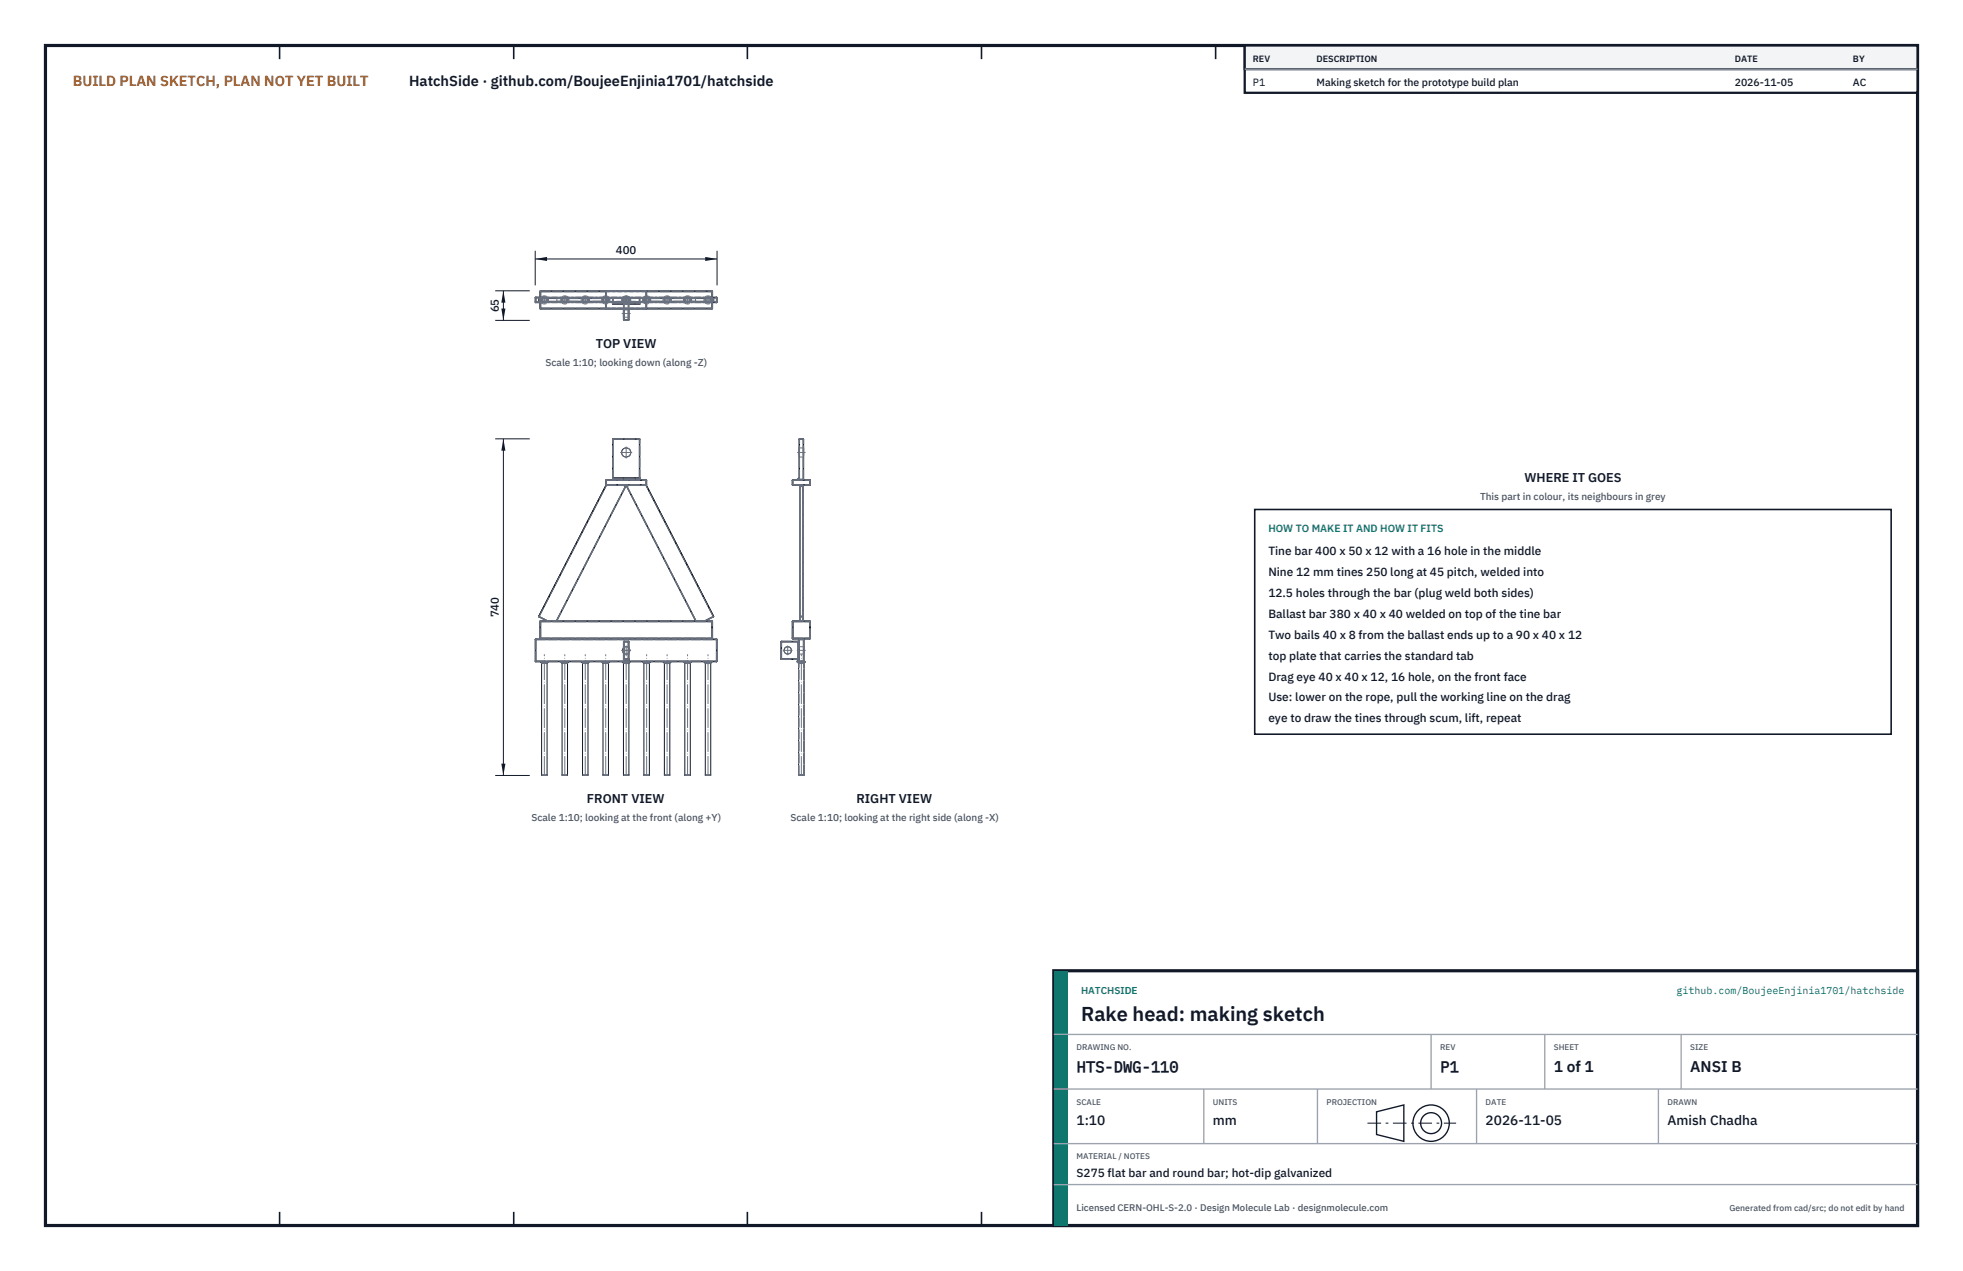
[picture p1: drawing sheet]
<svg xmlns="http://www.w3.org/2000/svg" width="432mm" height="279mm" viewBox="0 0 432 279" stroke-linecap="round" stroke-linejoin="round" font-family="sans-serif">
<path d="M10 10h411.8v259.4h-411.8z" fill="none" stroke="#111827" stroke-width=".7" stroke-linecap="butt"/>
<g fill="none" stroke="#111827" stroke-width=".35">
<path d="M61.5 10v3M113 10v3M164.4 10v3M215.9 10v3M267.4 10v3M318.9 10v3M370.3 10v3M61.5 266.4v3M113 266.4v3M164.4 266.4v3M215.9 266.4v3M267.4 266.4v3"/>
<path d="M318.9 266.4v3M370.3 266.4v3"/>
</g>
<g fill="none" stroke="#111727" stroke-width=".22">
<path d="M117.7 66.4l.2 .1M117.7 66.4h.2M117.7 65.5h.2M117.7 65.5v.9M117.9 65.3l-.2 .2M117.9 66.4v.1M117.9 65.3v.2M117.9 65.5v.9M117.9 66.5h.8M117.9 65.3h.8M117.9 66.4h.8M117.9 65.5h.8"/>
<path d="M118.5 66.2h.1M118.5 65.6h.1M118.5 66.2l.1 .1M118.5 65.6v.6M118.5 66.2h14.7M118.5 65.6h14.7M118.6 65.5l-.1 .1M118.6 66.3h14.6M118.6 65.5h14.6M118.7 67.7l.2 .2M118.7 67.7h.2M118.7 64.1h.2"/>
<path d="M118.7 64.1v1.4M118.7 66.3v1.4M118.9 63.9l-.2 .2M118.9 67.7v.2M118.9 63.9v.2M118.9 64.1v1.4M118.9 66.3v1.4M118.9 67.9h37.6M118.9 63.9h37.6M118.9 67.7h14.3M118.9 64.1h14.3M133.2 67.8l.2 .1v-.1"/>
<path d="M133.2 64.1l.2-.2v.2M133.2 67.8h.2M133.2 64.1h.2M133.2 64.1v3.7M133.4 64.1v3.7M133.4 67.8h8.7M133.4 64.1h8.7M134.7 66.3h.1M134.7 66.8h6M134.7 66.5h6M134.7 65.5h.1M134.7 65.5v.8"/>
<path d="M134.7 66.5v.3M134.8 65.4l-.1 .1M134.8 65.4v.1M134.8 65.5v.8M134.8 65.4h5.8M134.8 66.3h5.8M134.8 65.5h5.8M137.1 70.3l.2 .1M137.1 70.3h.2M137.1 67.9v2.4M137.3 70.3v.1M137.3 67.9v2.4"/>
<path d="M137.3 70.4h.9M137.3 70.3h.9M138.2 70.3v.1M138.2 70.3h.1M138.2 67.9v2.4M138.3 70.3l-.1 .1M138.3 67.9v2.4M140.6 66.3h.1M140.6 65.4l.1 .1M140.6 65.4v.1M140.6 65.5h.1M140.6 65.5v.8"/>
<path d="M140.7 65.5v.8M140.7 66.5v.3M142.1 67.8v.1l.1-.1M142.1 64.1v-.2l.1 .2M142.1 67.8h.1M142.1 64.1h.1M142.1 64.1v3.7M142.2 64.1v3.7M142.2 66.3h14.7M142.2 65.5h14.7M142.2 67.7h14.3M142.2 64.1h14.3"/>
<path d="M142.2 66.2h14.8M142.2 65.6h14.8M156.5 63.9l.2 .2M156.5 67.7v.2M156.5 63.9v.2M156.5 67.7h.2M156.5 64.1h.2M156.5 64.1v1.4M156.5 66.3v1.4M156.7 67.7l-.2 .2M156.7 64.1v1.4M156.7 66.3v1.4"/>
<path d="M156.7 66.5h.9M156.7 65.3h.9M156.7 66.4h.9M156.7 65.5h.9M156.9 65.5l.1 .1M157 66.2l-.1 .1M157 65.6h.1M157 66.2h.1M157 65.6v.6M157.6 65.3l.1 .2M157.6 66.4v.1M157.6 65.3v.2"/>
<path d="M157.6 66.4h.1M157.6 65.5h.1M157.6 65.5v.9M157.7 66.4l-.1 .1M157.7 65.5v.9M134.7 96.6h.1M134.7 96.6v8.8M134.8 96.5l-.1 .1M134.8 96.5v.1M134.8 96.5h5.8M134.8 96.6v8.5M134.8 96.6h5.8"/>
<path d="M140.6 96.5l.1 .1M140.6 96.5v.1M140.6 96.6h.1M140.6 96.6v8.5M140.7 96.6v8.8M175.8 96.6l-.1 8.9M175.8 96.6h.1M175.9 96.5l-.1 .1M175.9 96.5v.1M175.9 96.5h.8M175.9 96.6h.8M175.9 96.6v8.8"/>
<path d="M176.7 96.5l.1 .1M176.7 96.5v.1M176.7 96.6h.1M176.7 96.6v8.8M176.8 96.6v8.8M133.2 106.5l.2 .2M133.2 106.5h.2M133.2 105.6h.2M133.2 105.6v.9M133.4 105.5l-.2 .1M133.4 106.7l-14.9 28.8M133.4 106.5v.2"/>
<path d="M133.4 105.5v.1M133.4 106.7h8.7M133.4 105.5h8.7M133.4 105.6v.9M133.4 106.5h8.7M133.4 105.6h8.7M133.4 106.7l-14.8 28.8M134.7 105.4v.1M134.7 105.1h6zM134.7 105.4h6M137.1 106.7l.5 .2M137.3 106.7l.3 .1"/>
<path d="M137.6 106.9v.1M137.6 106.9l-15.2 29.6M137.6 106.8v.2M137.6 106.8v.1M137.6 107l-15.1 29.5M137.8 107l15.2 29.5M137.9 106.8l-.1 .2M137.9 106.8v.1M137.9 106.9l-.1 .1M137.9 106.9l15.2 29.6M138.2 106.7l-.3 .1M138.4 106.7l-.5 .2"/>
<path d="M140.7 105.4v.1M142.1 106.7l14.8 28.8M142.1 105.5l.1 .1M142.1 106.7l14.9 28.8M142.1 106.5v.2M142.1 105.5v.1M142.1 106.5h.1M142.1 105.6h.1M142.1 105.6v.9M142.2 106.5l-.1 .2M142.2 105.6v.9M174.3 106.5l.1 .2"/>
<path d="M174.3 106.5h.1M174.3 105.6h.1M174.3 105.6v.9M174.4 105.5l-.1 .1M174.4 106.5v.2M174.4 105.5v.1M174.4 106.7h3.7M174.4 105.5h3.7M174.4 106.5h3.7M174.4 105.6h3.7M174.4 105.6v.9M175.8 105.1l-.4 .4"/>
<path d="M175.9 105.4h.8M176.7 105.4h.1M178.1 105.5l.2 .1M178.1 106.5v.2M178.1 105.5v.1M178.1 106.5h.2M178.1 105.6h.2M178.1 105.6v.9M178.3 106.5l-.2 .2M178.3 105.6v.9M118.5 135.5v.1M118.5 135.5h.1"/>
<path d="M118.5 135.6l1.7 .9M118.6 135.5l-.1 .1M118.6 135.5l1.9 1M118.7 136.7h.2M118.7 136.7v3.6M118.9 136.5l-.2 .2M118.9 136.5v.2M118.9 136.5h37.6M118.9 136.7v3.6M118.9 136.7h37.6M156.5 136.5l.2 .2M156.5 136.5v.2"/>
<path d="M156.5 136.7h.2M156.5 136.7v3.6M156.7 136.7v3.6M156.9 135.5v.1M156.9 135.5l-1.9 1M156.9 135.6l-1.7 .9M157 135.5l-.1 .1M157 135.5h-.1M174.3 136.7h.2M174.3 136.7v3.6M174.5 136.5l-.2 .2M174.5 136.5v.2"/>
<path d="M174.5 136.5h3.6M174.5 136.7h3.6M174.5 136.7v3.6M176 135.5l-.1-28.8v29.8M176 135.5v.1M176 135.6h.6M176 135.6v.9M176 135.5h.6M176.6 135.5l.1-28.8v29.8M176.6 135.5v.1M176.6 135.6v.9M178.1 136.5l.2 .2"/>
<path d="M178.1 136.5v.2M178.1 136.7h.2M178.1 136.7v3.6M178.3 136.7v3.6M117.7 145.3l.2 .2M117.7 145.3h.2M117.7 140.6h.2M117.7 140.6v4.7M117.9 140.5l-.2 .1M117.9 145.3v.2M117.9 140.5v.1M117.9 145.5h39.7"/>
<path d="M117.9 140.5h39.7M117.9 140.6v4.7M117.9 145.3h39.7M117.9 140.6h39.7M118.7 140.3l.2 .2v-.2M118.7 140.3h.2M118.8 145.5l.3 .3M118.9 140.3h37.6M119.1 145.8h1.2M119.1 145.8v24.6M120.3 145.8v24.6M120.6 145.5l-.3 .3"/>
<path d="M123.3 145.5l.3 .3M123.6 145.8h1.2M123.6 145.8v24.6M124.8 145.8v24.6M125.1 145.5l-.3 .3M127.8 145.5l.3 .3M128.1 145.8h1.2M128.1 145.8v24.6M129.3 145.8v24.6M129.6 145.5l-.3 .3M132.3 145.5l.3 .3M132.6 145.8h1.2"/>
<path d="M132.6 145.8v24.6M133.8 145.8v24.6M134.1 145.5l-.3 .3M136.8 145.5l.3 .3M137.1 142.4a.8 .8 0 0 0 0 1.1M137.1 144.8l.2 .2v-.2M137.1 145.1h1.2M137.1 145.3h.1M137.1 144.8h.2M137.1 141.1h.2M137.1 145.8h1.2M137.1 141.1v3.7"/>
<path d="M137.1 145.1v.2M137.1 145.8v24.6M137.1 145.3h1.2M137.3 141l-.2 .1M137.3 141v.1M137.3 141h.9M137.3 141.1v3.7M137.3 144.8h.9M137.3 141.1h.9M138.2 144.8v.2l.1-.2M138.2 141l.1 .1M138.2 141v.1"/>
<path d="M138.2 144.8h.1M138.2 141.1h.1M138.2 141.1v3.7M138.3 142.4l.2 .6-.2 .5M138.3 145.3h.1M138.3 141.1v3.7M138.3 145.1v.2M138.3 145.8v24.6M138.6 145.5l-.3 .3M141.3 145.5l.3 .3M141.6 145.8h1.2M141.6 145.8v24.6"/>
<path d="M142.8 145.8v24.6M143.1 145.5l-.3 .3M145.8 145.5l.3 .3M146.1 145.8h1.2M146.1 145.8v24.6M147.3 145.8v24.6M147.6 145.5l-.3 .3M150.3 145.5l.3 .3M150.6 145.8h1.2M150.6 145.8v24.6M151.8 145.8v24.6M152.1 145.5l-.3 .3"/>
<path d="M154.8 145.5l.3 .3M155.1 145.8h1.2M155.1 145.8v24.6M156.3 145.8v24.6M156.5 140.3v.2l.2-.2M156.5 140.3h.2M156.6 145.5l-.3 .3M157.6 140.5l.1 .1M157.6 145.3v.2M157.6 140.5v.1M157.6 145.3h.1M157.6 140.6h.1"/>
<path d="M157.6 140.6v4.7M157.7 145.3l-.1 .2M157.7 140.6v4.7M171.8 144.8l.1 .2M171.8 144.8h.1M171.8 141.1h.1M171.8 141.1v3.7M171.9 141l-.1 .1M171.9 145h3.8M171.9 144.8v.2M171.9 141v.1M171.9 141h3.6"/>
<path d="M171.9 144.8h3.6M171.9 141.1h3.6M171.9 141.1v3.7M174.3 140.3l.2 .2M174.3 140.3h.2M174.5 140.3v.2M174.5 140.5h3.6M174.5 140.3h3.6M175.4 145.5h1.8l-.3 .3h-1.2zM175.4 145l.3 .3M175.5 144.8h.2l-.2 .2zM175.5 141l.2 .1h-.2"/>
<path d="M175.5 141v.1M175.5 141.1v3.7M175.7 140.6l.1-.1v.1M175.7 145.3l.1 .2v-.2M175.7 145.3h.1M175.7 140.6h.1M175.7 140.6v4.7M175.7 145.8v24.6M175.8 145.3h.9M175.8 140.6h.9M175.8 140.6v4.7M176.7 145.3v.2l.2-.2"/>
<path d="M176.7 140.6v-.1l.2 .1M176.7 145.3h.2M176.7 140.6h.2M176.7 140.6v4.7M176.9 140.6v4.7M176.9 145.6v24.8M178.1 140.3v.2M178.1 140.3h.2M178.3 140.3l-.2 .2M119.1 170.4h1.2M123.6 170.4h1.2M128.1 170.4h1.2"/>
<path d="M132.6 170.4h1.2M137.1 170.4h1.2M141.6 170.4h1.2M146.1 170.4h1.2M150.6 170.4h1.2M155.1 170.4h1.2M175.7 170.4h1.2"/>
<circle cx="137.7" cy="99.5" r="1.01"/>
<circle cx="175.8" cy="105.4" r=".07"/>
<circle cx="173.3" cy="143" r=".81"/>
</g>
<g fill="none" stroke="#6a7180" stroke-width=".22" stroke-dasharray="2.1 .5">
<path d="M117.7 66.4v-.9M117.7 66.4l.2 .1M117.7 65.5l.2-.2M117.9 66.5h39.7M117.9 65.3h39.7M117.9 66.4h-.2M117.9 66.4v-.9M117.9 65.5h-.2M117.9 66.4v.1M117.9 66.4h39.7M117.9 65.5h39.7M117.9 65.5v-.2"/>
<path d="M118.5 66.2h.1M118.5 66.2v-.6M118.5 65.6h.1M118.5 66.2l.1 .1M118.5 65.6l.1-.1M118.5 65.6h1.7M118.5 66.2h1.7M118.6 66.3h1.9M118.6 65.5h1.9M118.7 66.5h38M118.7 65.3h38M118.7 67.7v-3.6"/>
<path d="M118.7 66.3v-.8M118.7 67.7l.2 .2M118.7 64.1l.2-.2M118.7 66.4h38M118.7 65.5h38M118.9 67.9h37.6M118.9 63.9h37.6M118.9 67.7h-.2M118.9 67.7v-3.6M118.9 64.1h-.2M118.9 66.3v-.8M118.9 67.7v.2"/>
<path d="M118.9 67.7h37.6M118.9 64.1h37.6M118.9 64.1v-.2M120.2 65.6v.6M120.2 66.2l.3 .1M120.5 66.3h1.9M120.5 65.5h1.9M120.5 65.5l-.3 .1M122.4 66.3h15.2M122.4 65.5h15.2M122.4 66.3l.1-.1M122.5 65.6l-.1-.1"/>
<path d="M122.5 65.6v.6M122.5 66.2h15.1M122.5 65.6h15.1M133.2 67.8v-3.7M133.2 67.8l.2 .1M133.2 64.1l.2-.2M133.2 66.3h.2M133.2 65.5h.2M133.2 67.7h9M133.2 64.1h9M133.2 66.2h.1M133.2 65.6h.1"/>
<path d="M133.3 65.6v.6M133.3 66.2l.1 .1M133.4 67.9h8.7M133.4 63.9h8.7M133.4 67.8h-.2M133.4 67.8v-3.7M133.4 64.1h-.2M133.4 67.8v.1M133.4 67.8h8.7M133.4 64.1h8.7M133.4 64.1v-.2M133.4 65.5l-.1 .1"/>
<path d="M133.4 65.5h3.7M133.4 66.3h3.7M134.7 66.3v-.8M134.7 66.3l.1 .1M134.7 65.5l.1-.1M134.7 66.5v.3M134.7 66.5v-.1M134.7 66.8h.1M134.7 66.4h6M134.7 66.5h6M134.7 66.8h6M134.8 66.4h5.8"/>
<path d="M134.8 65.4h5.8M134.8 66.3h-.1M134.8 66.3v-.8M134.8 65.5h-.1M134.8 66.3v.1M134.8 66.3h5.8M134.8 65.5h5.8M134.8 65.5v-.1M136.7 66.4h2M136.7 65.4h2M136.7 66.4v-1M136.9 66.5h1.6"/>
<path d="M136.9 65.3h1.6M136.9 65.3v1.2M137.1 66.3l.2-.1M137.1 66.3h.5M137.1 65.5h.5M137.1 70.3v-3.6M137.1 67.9v-1.2M137.1 68.9v-.8M137.1 68.1v1.6M137.1 69.7v-.8M137.1 70.3l.2 .1M137.1 66.7l.2-.2"/>
<path d="M137.1 66.6v.2M137.1 66.6v-.1M137.1 66.8v.1M137.1 66.9v-.1M137.1 66.8v-.2M137.1 66.5h1.2M137.1 69.7h1.2M137.1 68.1h1.2M137.1 66.9h1.2M137.1 66.7h.2M137.1 66.6h1.2M137.1 66.8h1.2"/>
<path d="M137.3 70.4h.9M137.3 66.5l-.2 .2M137.3 66.5h.9M137.3 70.3h-.2M137.3 70.3v-3.6M137.3 66.7h-.2M137.3 67.9v-1.2M137.3 70.3v.1M137.3 70.3h.9M137.3 66.7h.9M137.3 66.7v-.2M137.3 66.5v.2"/>
<path d="M137.3 65.6l-.2-.1M137.3 65.6v.6M137.3 65.6h.3M137.3 66.2h.3M137.6 66.3l.1-.1M137.6 65.5v.1M137.6 66.2v-.6M137.6 66.2v.1M137.6 66.2h.1M137.6 65.6h.1M137.7 65.6l-.1-.1M137.7 66.2v-.6"/>
<path d="M137.7 65.6h-.1M137.7 66.2h-.1M137.8 66.2v-.6M137.8 66.2l.1 .1M137.8 66.2h.1M137.8 65.6h.1M137.9 66.2h-.1M137.9 66.2v-.6M137.9 66.2v.1M137.9 65.6h.3M137.9 66.2h.3M137.9 66.3h.5"/>
<path d="M137.9 65.5h.5M137.9 65.5l-.1 .1M137.9 65.5v.1M138.2 66.2v-.6M138.2 66.2l.2 .1M138.2 66.5l.1 .2M138.2 70.3v-3.6M138.2 67.9v-1.2M138.2 70.3v.1M138.2 66.7v-.2M138.2 70.3h.1M138.2 66.7h.1"/>
<path d="M138.2 66.5v.2M138.3 68.9v-.8M138.3 68.1v1.6M138.3 69.7v-.8M138.3 70.3v-3.6M138.3 67.9v-1.2M138.3 70.3l-.1 .1M138.3 66.7l-.1-.2M138.3 66.6v.2M138.3 66.6v-.1M138.3 66.8v.1M138.3 66.9v-.1"/>
<path d="M138.3 66.8v-.2M138.3 66.7h-.1M138.4 66.3h3.7M138.4 65.5h3.7M138.4 65.5l-.2 .1M138.5 66.5h-1.6M138.5 65.3h-1.6M138.5 65.3v1.2M138.7 66.4h-2M138.7 65.4h-2M138.7 66.4v-1M140.6 66.3v-.8"/>
<path d="M140.6 66.3v.1M140.6 65.5v-.1M140.6 66.3h.1M140.6 65.5h.1M140.7 66.3v-.8M140.7 66.3l-.1 .1M140.7 65.5l-.1-.1M140.7 66.5v.3M140.7 66.5v-.1M140.7 66.8h.1M142.1 66.3l.1-.1M142.1 67.8v-3.7"/>
<path d="M142.1 67.8v.1M142.1 64.1v-.2M142.1 67.8h.1M142.1 64.1h.1M142.2 65.6l-.1-.1M142.2 65.6v.6M142.2 67.8v-3.7M142.2 67.8l-.1 .1M142.2 64.1l-.1-.2M142.2 66.3h-.1M142.2 65.5h-.1M142.2 66.2h.1"/>
<path d="M142.2 65.6h.1M153 65.6v.6M153 66.2l.1 .1M153 66.2h-15.2M153 65.6h-15.2M153.1 66.3h-15.2M153.1 65.5h-15.2M153.1 65.5l-.1 .1M153.1 65.5h1.9M153.1 66.3h1.9M155 66.3l.2-.1M155 66.3h1.9"/>
<path d="M155 65.5h1.9M155.2 65.6l-.2-.1M155.2 66.2v-.6M155.2 65.6h1.7M155.2 66.2h1.7M156.5 67.7v-3.6M156.5 66.3v-.8M156.5 67.7v.2M156.5 64.1v-.2M156.5 67.7h.2M156.5 64.1h.2M156.7 67.7v-3.6"/>
<path d="M156.7 66.3v-.8M156.7 67.7l-.2 .2M156.7 64.1l-.2-.2M156.9 65.6v-.1M156.9 66.2v-.6M156.9 66.2v.1M156.9 65.6h.1M156.9 66.2h.1M157.6 66.4v-.9M157.6 66.4v.1M157.6 65.5v-.2M157.6 66.4h.1"/>
<path d="M157.6 65.5h.1M157.7 66.4v-.9M157.7 66.4l-.1 .1M157.7 65.5l-.1-.2M134.7 96.6l.1-.1M134.8 96.5h5.8M134.8 96.6h-.1M134.8 96.6v-.1M134.8 96.6h5.8M140.6 96.6v-.1M140.6 96.6h.1M140.7 96.6l-.1-.1"/>
<path d="M175.8 99.5v1M175.8 98.5v1M175.8 98.5h1M175.9 96.5h.8M175.9 96.5l-.1 .1M175.9 96.6h.8M175.9 96.6h-.1M175.9 96.5v.1M176.7 96.6v-.1M176.8 96.6l-.1-.1M176.8 99.5v1M176.8 98.5v1"/>
<path d="M176.8 96.6h-.1M133.2 106.5v-.9M133.2 105.6l.2-.1M133.2 106.5h.2M133.4 106.7h8.7M133.4 106.7l-.2-.2M133.4 105.5h8.7M133.4 106.7h.1M133.4 105.6h-.2M133.4 106.5v-.9M133.4 106.7v-.2M133.4 105.6v-.1"/>
<path d="M133.4 106.5h8.7M133.4 105.6h8.7M133.4 106.7h-.1M133.4 106.7h3.7M134.7 105.4v-.3M134.7 105.4v-8.8M134.7 105.5h6M134.7 105.5v-.1M134.7 105.1v.3M134.7 105.1h.1M134.7 105.4h.1M134.7 105.4h6"/>
<path d="M134.7 105.1h6M134.8 105.5l-.1-.1M134.8 105.5h5.8M134.8 105.4v-.3M134.8 105.4v-8.8M134.8 105.5v-.1M134.8 105.4h5.8M137.1 106.7h.2M137.1 106.7l.5 .2M137.3 106.7h-.2M137.6 106.9v-.1M137.6 106.9v.1"/>
<path d="M137.6 107v-.2M137.8 107l.1-.2M137.9 106.8l.3-.1M137.9 106.9l-.1 .1M137.9 106.9v-.1M137.9 106.9l.5-.2M138.2 106.7h.2M138.4 106.7h3.7M138.4 106.7h-.2M140.6 105.5l.1-.1M140.6 105.4v-.3M140.6 105.4v-8.8"/>
<path d="M140.6 105.5v-.1M140.7 105.4v-.3M140.7 105.4v-8.8M140.7 105.5v-.1M140.7 105.1v.3M140.7 105.1h.1M140.7 105.4h-.1M142.1 106.7h.1M142.1 106.7l.1-.2M142.1 106.5v-.9M142.1 106.7v-.2M142.1 105.6v-.1"/>
<path d="M142.1 105.6h.1M142.2 106.7h-.1M142.2 106.5v-.9M142.2 105.6l-.1-.1M142.2 106.5h-.1M174.3 106.5v-.9M174.4 106.7h3.7M174.4 105.5h3.7M174.4 106.7l-.1-.2M174.4 105.5l-.1 .1M174.4 106.5v-.9M174.4 106.5h3.7"/>
<path d="M174.4 105.6h3.7M174.4 106.5h-.1M174.4 105.6h-.1M174.4 106.7v-.2M174.4 105.5v.1M175.4 105.4l.3-.3M175.4 105.5v-.1M175.7 105.1h.1M175.7 105.5h-.3M175.7 105.5l.1-.1M175.8 105.4v-8.8M175.8 100.5v-2"/>
<path d="M175.8 105.1v.3M175.8 100.5h1M175.9 105.5h.8M175.9 105.5l-.1-.1M175.9 106.7h.1M175.9 106.7v.2M175.9 106.9v-.2M175.9 105.4v-8.8M175.9 105.4h.8M175.9 105.4h-.1M175.9 105.5v-.1M176 106.7h.6"/>
<path d="M176 106.7h-.1M176 106.8h.6M176 106.7v.1M176 106.8l-.1 .1M176 107l-.1-.1M176 106.8v.2M176 107h.6M176 106.8v-.1M176.6 106.7h-.6M176.6 106.7h.1M176.6 106.7v.1M176.6 107v-.2"/>
<path d="M176.6 106.8v-.1M176.7 105.5l.1-.1M176.7 106.7h-.1M176.7 106.7v.2M176.7 106.9v-.2M176.7 105.4v-8.8M176.7 105.5v-.1M176.7 105.4h.1M176.7 106.9l-.1-.1M176.7 106.9l-.1 .1M176.8 105.4v-8.8M176.8 100.5v-2"/>
<path d="M178.1 106.7l.2-.2M178.1 106.5v-.9M178.1 106.7v-.2M178.1 105.6v-.1M178.1 106.5h.2M178.3 106.5v-.9M178.3 105.6l-.2-.1M178.3 105.6h-.2M118.5 135.5h.1M118.5 135.6v-.1M118.5 135.6l1.7 .9M118.5 135.6l.1-.1"/>
<path d="M118.6 135.5l14.8-28.8M118.6 135.5l1.9 1M118.7 136.7l.2-.2M118.9 136.5h37.6M118.9 136.7h-.2M118.9 136.7v-.2M118.9 136.7h37.6M120.2 136.5h.3M120.5 136.5h1.9M120.5 136.5h-.3M122.4 136.5h.1M122.4 136.5l15.2-29.6"/>
<path d="M122.5 136.5h-.1M122.5 136.5l15.1-29.5M153 136.5l-15.2-29.5M153 136.5h.1M153.1 136.5h-.1M153.1 136.5h1.9M153.1 136.5l-15.2-29.6M155 136.5h.2M155 136.5l1.9-1M155.2 136.5h-.2M155.2 136.5l1.7-.9M156.5 136.7v-.2"/>
<path d="M156.5 136.7h.2M156.7 136.7l-.2-.2M156.9 135.5l-14.8-28.8M156.9 135.6l.1-.1M156.9 135.6v-.1M157 135.5h-.1M174.5 136.5h3.6M174.5 136.5l-.2 .2M174.5 136.7h3.6M174.5 136.7h-.2M174.5 136.5v.2M175.9 135.5v-28.8"/>
<path d="M175.9 135.5v1M175.9 136.5v-29.6M175.9 136.5h.1M176 136.5h-.1M176 136.5h.6M176 135.5v-28.8M176 135.5h.6M176 135.5h-.1M176 135.6v-.1M176 135.6h.6M176 135.6l-.1-.1M176 135.6v.9"/>
<path d="M176 136.5v-29.5M176.6 136.5h-.6M176.6 136.5h.1M176.6 135.5v-28.8M176.6 135.5h.1M176.6 135.6v-.1M176.6 135.6l.1-.1M176.6 135.6v.9M176.6 136.5v-29.5M176.7 135.5v-28.8M176.7 135.5v1M176.7 136.5v-29.6"/>
<path d="M176.7 136.5h-.1M178.1 136.7v-.2M178.3 136.7l-.2-.2M178.3 136.7h-.2M117.7 145.3v-4.7M117.7 140.6l.2-.1M117.7 145.3h.2M117.9 145.5h39.7M117.9 145.5l-.2-.2M117.9 140.5h39.7M117.9 140.6h-.2M117.9 145.3v-4.7"/>
<path d="M117.9 145.5v-.2M117.9 140.6v-.1M117.9 145.3h39.7M117.9 140.6h39.7M118.7 140.3v-3.6M118.7 140.3h.2M118.8 145.5h1.8M118.9 140.5h37.6M118.9 140.5l-.2-.2M118.9 140.3v-3.6M118.9 140.5v-.2M118.9 140.3h37.6"/>
<path d="M119.1 145.5h1.2M119.1 145.8h1.2M119.1 145.8v-.2M119.1 145.6l.1-.1M119.1 145.8v-.3M119.1 145.6h1.2M119.2 145.5h1M120.2 145.5h-1M120.3 145.8v-.2M120.3 145.6l-.1-.1M120.3 145.5h-1.2M120.3 145.8v-.3"/>
<path d="M120.3 145.6h-1.2M123.3 145.5h1.8M123.6 145.5h1.2M123.6 145.8h1.2M123.6 145.8v-.2M123.6 145.6l.1-.1M123.6 145.8v-.3M123.6 145.6h1.2M123.7 145.5h1M124.7 145.5h-1M124.8 145.8v-.2M124.8 145.6l-.1-.1"/>
<path d="M124.8 145.5h-1.2M124.8 145.8v-.3M124.8 145.6h-1.2M127.8 145.5h1.8M128.1 145.5h1.2M128.1 145.8h1.2M128.1 145.8v-.2M128.1 145.6l.1-.1M128.1 145.8v-.3M128.1 145.6h1.2M128.2 145.5h1M129.2 145.5h-1"/>
<path d="M129.3 145.8v-.2M129.3 145.6l-.1-.1M129.3 145.5h-1.2M129.3 145.8v-.3M129.3 145.6h-1.2M132.3 145.5h1.8M132.6 145.5h1.2M132.6 145.8h1.2M132.6 145.8v-.2M132.6 145.6l.1-.1M132.6 145.8v-.3M132.6 145.6h1.2"/>
<path d="M132.7 145.5h1M133.7 145.5h-1M133.8 145.8v-.2M133.8 145.6l-.1-.1M133.8 145.5h-1.2M133.8 145.8v-.3M133.8 145.6h-1.2M136.8 145.5h1.8M137.1 143.5l.6 .3 .6-.3M137.1 145.5h1.2M137.1 145.8h1.2M137.1 144.8v-3.7"/>
<path d="M137.1 143.8v-1.6M137.1 142.2v1.6M137.1 143.8h1.2M137.1 141.1l.2-.1M137.1 145h.1M137.1 145.3v-.3M137.1 145.3h.1M137.1 145.8v-.2M137.1 145.6l.1-.1M137.1 145.8v-.3M137.1 142.2h1.2M137.1 145.6h1.2"/>
<path d="M137.1 144.8h.2M137.1 145h1.2M137.1 145.3h1.2M137.2 145.5h1M137.3 145h.9M137.3 145l-.2-.2M137.3 141h.9M137.3 141.1h-.2M137.3 144.8v-3.7M137.3 145v-.2M137.3 141.1v-.1M137.3 144.8h.9"/>
<path d="M137.3 141.1h.9M138.2 145l.1-.2M138.2 144.8v-3.7M138.2 145v-.2M138.2 141.1v-.1M138.2 141.1h.1M138.2 145.5h-1M138.3 142.4l-.6-.2-.6 .2M138.3 145.8v-.2M138.3 145.6l-.1-.1M138.3 145.5h-1.2M138.3 145.8v-.3"/>
<path d="M138.3 143.8v-1.6M138.3 142.2v1.6M138.3 144.8v-3.7M138.3 141.1l-.1-.1M138.3 145h.1M138.3 145.3v-.3M138.3 145.3h.1M138.3 145.6h-1.2M138.3 144.8h-.1M141.3 145.5h1.8M141.6 145.5h1.2M141.6 145.8h1.2"/>
<path d="M141.6 145.8v-.2M141.6 145.6l.1-.1M141.6 145.8v-.3M141.6 145.6h1.2M141.7 145.5h1M142.7 145.5h-1M142.8 145.8v-.2M142.8 145.6l-.1-.1M142.8 145.5h-1.2M142.8 145.8v-.3M142.8 145.6h-1.2M145.8 145.5h1.8"/>
<path d="M146.1 145.5h1.2M146.1 145.8h1.2M146.1 145.8v-.2M146.1 145.6l.1-.1M146.1 145.8v-.3M146.1 145.6h1.2M146.2 145.5h1M147.2 145.5h-1M147.3 145.8v-.2M147.3 145.6l-.1-.1M147.3 145.5h-1.2M147.3 145.8v-.3"/>
<path d="M147.3 145.6h-1.2M150.3 145.5h1.8M150.6 145.5h1.2M150.6 145.8h1.2M150.6 145.8v-.2M150.6 145.6l.1-.1M150.6 145.8v-.3M150.6 145.6h1.2M150.7 145.5h1M151.7 145.5h-1M151.8 145.8v-.2M151.8 145.6l-.1-.1"/>
<path d="M151.8 145.5h-1.2M151.8 145.8v-.3M151.8 145.6h-1.2M154.8 145.5h1.8M155.1 145.5h1.2M155.1 145.8h1.2M155.1 145.8v-.2M155.1 145.6l.1-.1M155.1 145.8v-.3M155.1 145.6h1.2M155.2 145.5h1M156.2 145.5h-1"/>
<path d="M156.3 145.8v-.2M156.3 145.6l-.1-.1M156.3 145.5h-1.2M156.3 145.8v-.3M156.3 145.6h-1.2M156.5 140.5l.2-.2M156.5 140.3v-3.6M156.5 140.5v-.2M156.7 140.3v-3.6M156.7 140.3h-.2M157.6 145.5l.1-.2M157.6 145.3v-4.7"/>
<path d="M157.6 145.5v-.2M157.6 140.6v-.1M157.6 140.6h.1M157.7 145.3v-4.7M157.7 140.6l-.1-.1M157.7 145.3h-.1M171.8 144.8v-3.7M171.9 145h3.6M171.9 141h3.6M171.9 145l-.1-.2M171.9 141l-.1 .1M171.9 144.8v-3.7"/>
<path d="M171.9 144.8h3.6M171.9 141.1h3.6M171.9 144.8h-.1M171.9 141.1h-.1M171.9 145v-.2M171.9 141v.1M174.3 140.3v-3.6M174.5 140.5h3.6M174.5 140.5l-.2-.2M174.5 140.3v-3.6M174.5 140.3h3.6M174.5 140.3h-.2"/>
<path d="M174.5 140.5v-.2M175.4 145.1l.2 .2M175.4 145.5h1.8M175.4 145v.1M175.5 145l.2-.2M175.5 144.8v-3.7M175.5 145v-.2M175.5 141.1v-.1M175.5 144.8h.2M175.6 145.3h.1M175.6 145h-.2M175.6 145h.1"/>
<path d="M175.7 145.3v-4.7M175.7 143v-.8M175.7 142.2v1.6M175.7 143.8v-.8M175.7 145.5h1.2M175.7 145.8h1.2M175.7 144.8v-3.7M175.7 141.1l-.2-.1M175.7 145.3v-.3M175.7 145.6l.1-.1M175.7 145.8l-.3-.3M175.7 145.8v-.3"/>
<path d="M175.7 145.8v-.2M175.7 145.6h.6M175.7 141.1h-.2M175.8 145.5h.5M175.8 145.5h.9M175.8 140.5h.9M175.8 145.5l-.1-.2M175.8 145.3v-4.7M175.8 145.3h.9M175.8 140.6h.9M175.8 145.3h-.1M175.8 140.6h-.1"/>
<path d="M175.8 145.5v-.2M175.8 140.5v.1M176.3 145.5h.5M176.3 145.5h-.6M176.3 145.5h-.9M176.3 145.8h-.6M176.3 145.5h-.5M176.3 145.6h.6M176.7 145.5l.2-.2M176.7 145.5h-.4M176.7 145.3v-4.7M176.7 145.5v-.2"/>
<path d="M176.7 140.6v-.1M176.7 145.3h.2M176.8 145.5h-1M176.9 145.3v-4.7M176.9 140.6l-.2-.1M176.9 143v-.8M176.9 142.2v1.6M176.9 143.8v-.8M176.9 145.5h-.6M176.9 145.8h-.6M176.9 142.2h-1.2M176.9 143.8h-1.2"/>
<path d="M176.9 145.6l-.1-.1M176.9 145.8l.3-.3M176.9 145.8v-.3M176.9 140.6h-.2M176.9 145.6h-1.2M177.2 145.5h-.9M178.1 140.5l.2-.2M178.1 140.3v-3.6M178.1 140.5v-.2M178.1 140.3h.2M178.3 140.3v-3.6M120.2 170.5h-1"/>
<path d="M120.3 170.4h-1.2M124.7 170.5h-1M124.8 170.4h-1.2M129.2 170.5h-1M129.3 170.4h-1.2M133.7 170.5h-1M133.8 170.4h-1.2M138.2 170.5h-1M138.3 170.4h-1.2M142.7 170.5h-1M142.8 170.4h-1.2M147.2 170.5h-1"/>
<path d="M147.3 170.4h-1.2M151.7 170.5h-1M151.8 170.4h-1.2M156.2 170.5h-1M156.3 170.4h-1.2M175.7 170.4v-24.8M175.7 170.4h.6M175.8 170.5h.5M176.3 170.5h.5M176.3 170.4h.6M176.8 170.5h-1M176.9 170.4v-24.8"/>
<path d="M176.9 170.4h-1.2"/>
<circle cx="119.7" cy="65.9" r=".91"/>
<circle cx="119.7" cy="65.9" r=".5"/>
<circle cx="119.7" cy="65.9" r=".6"/>
<circle cx="124.2" cy="65.9" r=".91"/>
<circle cx="124.2" cy="65.9" r=".5"/>
<circle cx="124.2" cy="65.9" r=".6"/>
<circle cx="128.7" cy="65.9" r=".91"/>
<circle cx="128.7" cy="65.9" r=".5"/>
<circle cx="128.7" cy="65.9" r=".6"/>
<circle cx="133.2" cy="65.9" r=".91"/>
<circle cx="133.2" cy="65.9" r=".6"/>
<circle cx="133.2" cy="65.9" r=".5"/>
<circle cx="137.7" cy="65.9" r=".91"/>
<circle cx="137.7" cy="65.9" r=".6"/>
<circle cx="137.7" cy="65.9" r=".5"/>
<circle cx="142.2" cy="65.9" r=".91"/>
<circle cx="142.2" cy="65.9" r=".6"/>
<circle cx="142.2" cy="65.9" r=".5"/>
<circle cx="146.7" cy="65.9" r=".91"/>
<circle cx="146.7" cy="65.9" r=".6"/>
<circle cx="146.7" cy="65.9" r=".5"/>
<circle cx="151.2" cy="65.9" r=".91"/>
<circle cx="151.2" cy="65.9" r=".6"/>
<circle cx="151.2" cy="65.9" r=".5"/>
<circle cx="155.7" cy="65.9" r=".91"/>
<circle cx="155.7" cy="65.9" r=".6"/>
<circle cx="155.7" cy="65.9" r=".5"/>
<circle cx="137.7" cy="99.5" r="1.01"/>
<circle cx="137.7" cy="143" r=".81"/>
<circle cx="173.3" cy="143" r=".81"/>
</g>
<g fill="none" stroke="#6a7180" stroke-width=".22" stroke-dasharray="4.2 .5 0 .5">
<path d="M119 65.9h1.5M119.7 66.7v-1.5M123.5 65.9h1.5M124.2 66.7v-1.5M128 65.9h1.5M128.7 66.7v-1.5M132.5 65.9h1.5M133.2 66.7v-1.5M136.8 68.9h1.9M137 65.9h1.5M137.7 66.8v-1.7M137.7 66.7v-1.5"/>
<path d="M137.7 65v1.8M141.5 65.9h1.5M142.2 66.7v-1.5M146 65.9h1.5M146.7 66.7v-1.5M150.5 65.9h1.5M151.2 66.7v-1.5M155 65.9h1.5M155.7 66.7v-1.5M136.5 99.5h2.5M175.4 99.5h1.7M137.7 100.7v-2.5"/>
<path d="M119.7 146v-.7M124.2 146v-.7M128.7 146v-.7M133.2 146v-.7M136.7 143h2M136.8 143h1.9M137.7 146v-.7M137.7 144v-2M142.2 146v-.7M146.7 146v-.7M151.2 146v-.7M155.7 146v-.7"/>
<path d="M172.3 143h2M173.3 144v-2M176.3 146v-.7M177.2 143h-1.8M119.7 170.5v-26.6M124.2 170.5v-26.6M128.7 170.5v-26.6M133.2 170.5v-26.6M137.7 170.5v-26.6M142.2 170.5v-26.6M146.7 170.5v-26.6M151.2 170.5v-26.6"/>
<path d="M155.7 170.5v-26.6M176.3 170.5v-26.6"/>
</g>
<path d="M117.7 55.1v7.6M117.7 56.9h40M157.7 55.1v7.6" fill="none" stroke="#111827" stroke-width=".22"/>
<path d="M117.7 56.9l2.6-.4v.9zM155.1 56.5v.9l2.6-.5z" fill="#111827"/>
<path d="M108.9 63.9h7.6M108.9 70.4h7.6M110.7 63.9v6.5" fill="none" stroke="#111827" stroke-width=".22"/>
<path d="M110.7 63.9l-.4 2.6h.9zM110.3 67.8h.9l-.5 2.6z" fill="#111827"/>
<path d="M108.9 96.5h7.6M110.7 96.5v74M108.9 170.5h7.6" fill="none" stroke="#111827" stroke-width=".22"/>
<path d="M110.7 96.5l-.4 2.6h.9zM110.3 167.9h.9l-.5 2.6z" fill="#111827"/>
<path d="M276 112h140v49.4h-140z" fill="#fff" stroke="#111827" stroke-width=".35"/>
<path d="M273.8 10h148v10.4h-148z" fill="#fff" stroke="#111827" stroke-width=".5"/>
<path d="M273.8 10h148v5.2h-148z" fill="#f3f4f6" stroke="#111827" stroke-width=".5"/>
<path d="M273.8 15.2h148" fill="none" stroke="#9ca3af" stroke-width=".3"/>
<path d="M231.8 213.4h190v56h-190z" fill="#fff" stroke="#111827" stroke-width=".7" stroke-linecap="butt"/>
<path d="M231.8 213.4h3v56h-3z" fill="#0f766e"/>
<path d="M231.8 227.4h190M231.8 239.4h190M264.8 239.4v12M289.8 239.4v12M314.8 227.4v12M324.8 239.4v12M339.8 227.4v12M364.8 239.4v12M369.8 227.4v12M231.8 251.4h190M231.8 260.4h190" fill="none" stroke="#9ca3af" stroke-width=".3"/>
<g fill="none" stroke="#111827" stroke-width=".3">
<path d="M302.8 244.4l6-1.5v8l-6-1.5z"/>
<circle cx="314.8" cy="246.9" r="4"/>
<circle cx="314.8" cy="246.9" r="2.3"/>
</g>
<path d="M300.8 246.9h19.5" fill="none" stroke="#111827" stroke-width=".22" stroke-dasharray="3 1 .6 1" stroke-linecap="butt"/>
<text font-size="4.4" fill="#111827" x="237.8" y="224.4">Rake head: making sketch</text>
<g font-size="3.4" fill="#111827">
<text x="236.8" y="235.6">HTS-DWG-110</text>
<text x="316.8" y="235.6">P1</text>
<text x="341.8" y="235.6">1 of 1</text>
<text x="371.8" y="235.6">ANSI B</text>
</g>
<text font-size="3.2" fill="#b45309" x="16" y="19">BUILD PLAN SKETCH, PLAN NOT YET BUILT</text>
<text font-size="3.2" fill="#111827" x="90" y="19">HatchSide · github.com/BoujeeEnjinia1701/hatchside</text>
<g font-size="3" fill="#111827">
<text x="236.8" y="247.2">1:10</text>
<text x="266.8" y="247.2">mm</text>
<text x="326.8" y="247.2">2026-11-05</text>
<text x="366.8" y="247.2">Amish Chadha</text>
</g>
<g font-size="2.8" fill="#111827">
<text x="131" y="76.4">TOP VIEW</text>
<text x="335.3" y="106">WHERE IT GOES</text>
<text x="129.1" y="176.5">FRONT VIEW</text>
<text x="188.4" y="176.5">RIGHT VIEW</text>
</g>
<g font-size="2.6" fill="#111827">
<text x="279" y="122">Tine bar 400 x 50 x 12 with a 16 hole in the middle</text>
<text x="279" y="126.6">Nine 12 mm tines 250 long at 45 pitch, welded into</text>
<text x="279" y="131.2">12.5 holes through the bar (plug weld both sides)</text>
<text x="279" y="135.8">Ballast bar 380 x 40 x 40 welded on top of the tine bar</text>
<text x="279" y="140.4">Two bails 40 x 8 from the ballast ends up to a 90 x 40 x 12</text>
<text x="279" y="145">top plate that carries the standard tab</text>
<text x="279" y="149.6">Drag eye 40 x 40 x 12, 16 hole, on the front face</text>
<text x="279" y="154.2">Use: lower on the rope, pull the working line on the drag</text>
<text x="279" y="158.8">eye to draw the tines through scum, lift, repeat</text>
<text x="236.8" y="258.8">S275 flat bar and round bar; hot-dip galvanized</text>
</g>
<g font-size="2.5" fill="#111827">
<text x="135.5" y="55.9">400</text>
<text x="109.7" y="68.7" transform="rotate(-90 109.7 68.7)">65</text>
<text x="109.7" y="135.7" transform="rotate(-90 109.7 135.7)">740</text>
</g>
<g font-size="2.3" fill="#111827">
<text x="275.6" y="18.8">P1</text>
<text x="289.6" y="18.8">Making sketch for the prototype build plan</text>
<text x="381.6" y="18.8">2026-11-05</text>
<text x="407.6" y="18.8">AC</text>
</g>
<text font-size="2.3" fill="#0f766e" x="279" y="117">HOW TO MAKE IT AND HOW IT FITS</text>
<g font-size="2.2" fill="#4b5563">
<text x="120" y="80.4">Scale 1:10; looking down (along -Z)</text>
<text x="325.6" y="110">This part in colour, its neighbours in grey</text>
<text x="116.9" y="180.5">Scale 1:10; looking at the front (along +Y)</text>
<text x="173.9" y="180.5">Scale 1:10; looking at the right side (along -X)</text>
</g>
<g font-size="2.2" fill="#0f766e">
<text x="237.8" y="218.4">HATCHSIDE</text>
<text x="368.8" y="218.4">github.com/BoujeeEnjinia1701/hatchside</text>
</g>
<text font-size="2.1" fill="#4b5563" x="236.8" y="266.2">Licensed CERN-OHL-S-2.0 · Design Molecule Lab · designmolecule.com</text>
<g font-size="2" fill="#111827">
<text x="275.6" y="13.6">REV</text>
<text x="289.6" y="13.6">DESCRIPTION</text>
<text x="381.6" y="13.6">DATE</text>
<text x="407.6" y="13.6">BY</text>
</g>
<text font-size="1.9" fill="#4b5563" x="380.4" y="266.2">Generated from cad/src; do not edit by hand</text>
<g font-size="1.8" fill="#4b5563">
<text x="236.8" y="230.8">DRAWING NO.</text>
<text x="316.8" y="230.8">REV</text>
<text x="341.8" y="230.8">SHEET</text>
<text x="371.8" y="230.8">SIZE</text>
<text x="236.8" y="242.8">SCALE</text>
<text x="266.8" y="242.8">UNITS</text>
<text x="291.8" y="242.8">PROJECTION</text>
<text x="326.8" y="242.8">DATE</text>
<text x="366.8" y="242.8">DRAWN</text>
<text x="236.8" y="254.8">MATERIAL / NOTES</text>
</g>
</svg>
